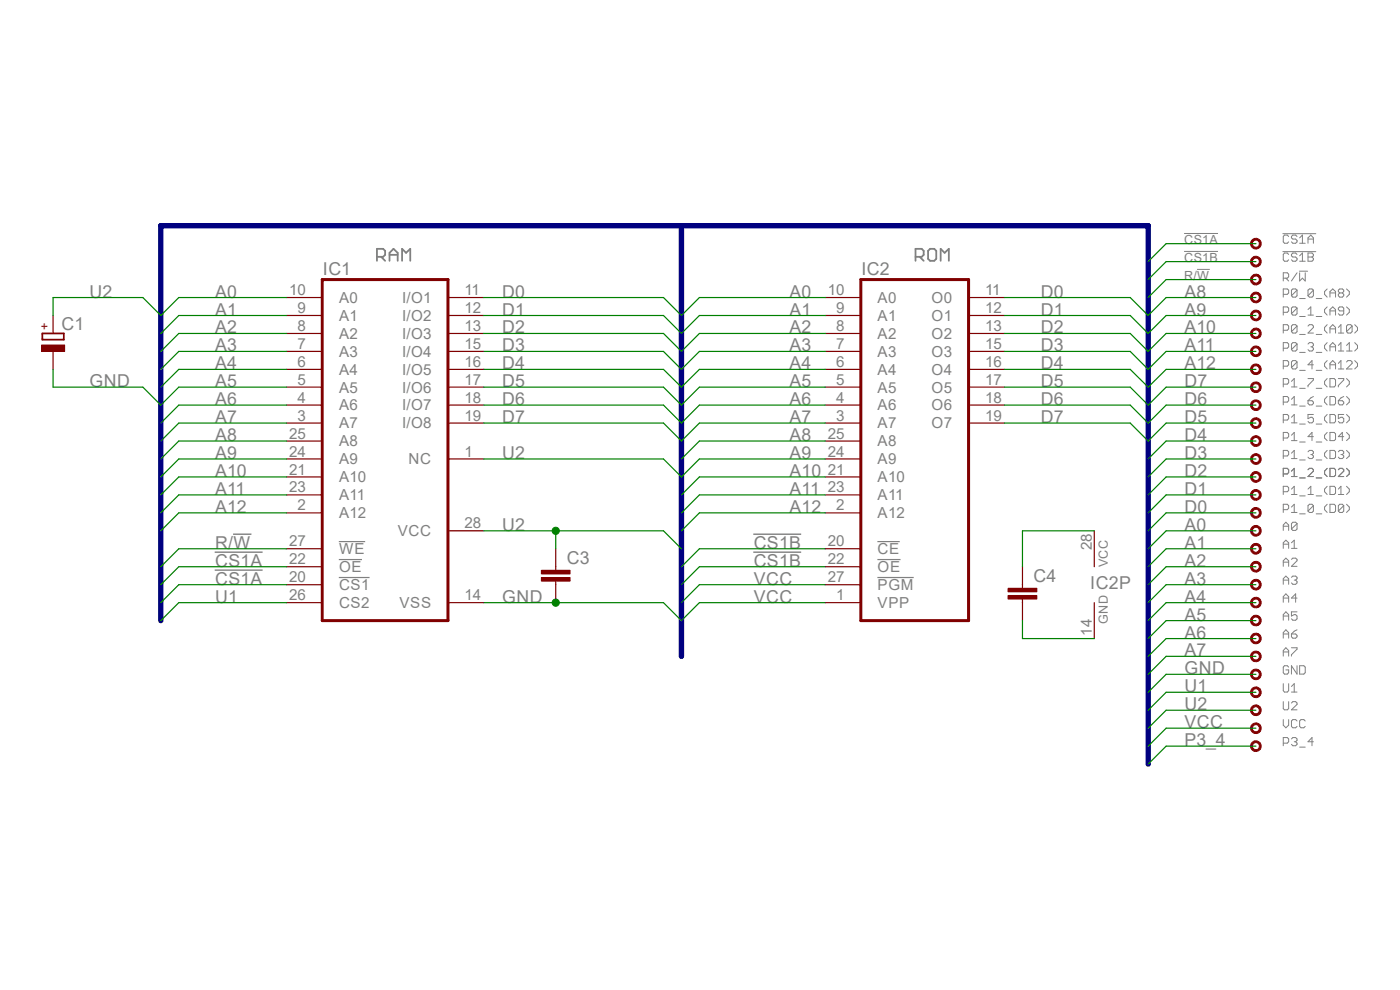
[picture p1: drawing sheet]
<svg xmlns="http://www.w3.org/2000/svg" width="297mm" height="210mm" viewBox="0 0 297 210" stroke-linecap="round" stroke-linejoin="round" font-family="sans-serif">
<g fill="none" stroke="#808080" stroke-width=".21">
<path d="M251.2 53.3h7.2M251.2 49.5h7.2M254 57.1h2.7M272.2 53.4h6.9M272.2 49.6h6.9M272.2 59h.9l.3-.3v-.5l-.3-.3h-.9v1.7M272.8 59l.6 .6M273.4 54l-.3-.3h-.6l-.3 .3v1.1l.3 .3h.6l.3-.3M273.4 50.2l-.3-.3h-.6l-.3 .3v1.1l.3 .3h.6l.3-.3M275.2 54l-.3-.3h-.6l-.3 .3v.3l.3 .2h.6l.3 .3v.3l-.3 .3h-.6l-.3-.3M275.2 50.2l-.3-.3h-.6l-.3 .3v.3l.3 .2h.6l.3 .3v.3l-.3 .3h-.6l-.3-.3M275.2 57.9l-1.2 1.7"/>
<path d="M275.7 57.5h1.7M275.7 55.4h1.2M275.7 54.3l.6-.6v1.7M275.7 50.5l.6-.6v1.7M275.7 51.6h1.2M275.7 57.9v1.7l.6-.6 .6 .6v-1.7M277.5 53.7h.8l.3 .3v.3l-.3 .2 .3 .3v.3l-.3 .3h-.8zM277.5 51.6v-1.1l.6-.6 .5 .6v1.1M277.5 54.5h.8M277.5 50.7h1.1M272.2 62.4h.9l.3-.3v-.5l-.3-.3h-.9v1.7M272.2 66.3h.9l.3-.3v-.6l-.3-.3h-.9v1.7"/>
<path d="M272.2 70.1h.9l.3-.3v-.6l-.3-.3h-.9v1.8M272.2 73.9h.9l.3-.3v-.6l-.3-.3h-.9v1.8M272.2 77.7h.9l.3-.3v-.6l-.3-.3h-.9v1.8M275.2 61.6l-.3-.3h-.6l-.3 .3v1.1M275.2 65.4l-.3-.3h-.6l-.3 .3v1.1M275.2 69.2l-.3-.3h-.6l-.3 .3v1.2M275.2 73l-.3-.3h-.6l-.3 .3v1.2M275.2 76.8l-.3-.3h-.6l-.3 .3v1.2M275.2 61.6v1.1l-.3 .3h-.6l-.3-.3M275.2 65.4v1.1l-.3 .3h-.6l-.3-.3M275.2 69.2v1.2l-.3 .3h-.6l-.3-.3M275.2 73v1.2l-.3 .3h-.6l-.3-.3"/>
<path d="M275.2 76.8v1.2l-.3 .3h-.6l-.3-.3M275.2 76.8l-1.2 1.2M275.2 73l-1.2 1.2M275.2 69.2l-1.2 1.2M275.2 65.4l-1.2 1.1M275.2 61.6l-1.2 1.1M275.7 78.6h1.2M275.7 74.8h1.2M275.7 71h1.2M275.7 67.1h1.2M275.7 63.3h1.2M277.5 69.2l.3-.3h.5l.3 .3v.3l-1.1 1.2h1.1"/>
<path d="M277.5 73l.3-.3h.5l.3 .3v.3l-.3 .3M277.5 65.7l.6-.6v1.7M277.5 66.8h1.1M278.1 73.6h.2M278.3 73.6l.3 .3v.3l-.3 .3h-.5l-.3-.3M278.6 61.6l-.3-.3h-.5l-.3 .3v1.1M278.6 61.6v1.1l-.3 .3h-.5l-.3-.3M278.6 77.4h-1.1l.8-.9v1.8M278.6 61.6l-1.1 1.1M279.2 78.6h1.2M279.2 74.8h1.2M279.2 71h1.2"/>
<path d="M279.2 67.1h1.2M279.2 63.3h1.2M281.6 61.3l-.6 .5v.6l.6 .6M281.6 65.1l-.6 .6v.6l.6 .5M281.6 68.9l-.6 .6v.6l.6 .6M281.6 72.7l-.6 .6v.6l.6 .6M281.6 76.5l-.6 .6v.6l.6 .6M282.2 63v-1.2l.5-.5 .6 .5v1.2M282.2 66.8v-1.1l.5-.6 .6 .6v1.1M282.2 70.7v-1.2l.5-.6 .6 .6v1.2M282.2 74.5v-1.2l.5-.6 .6 .6v1.2M282.2 78.3v-1.2l.5-.6 .6 .6v1.2"/>
<path d="M282.2 77.4h1.1M282.2 73.6h1.1M282.2 69.8h1.1M282.2 66h1.1M282.2 62.1h1.1M283.9 69.5l.6-.6v1.8M283.9 73.3l.6-.6v1.8M283.9 77.1l.6-.6v1.8M283.9 78.3h1.2M283.9 74.5h1.2M283.9 70.7h1.2M284.2 62.1l-.3-.3v-.2l.3-.3h.6l.3 .3v.2l-.3 .3"/>
<path d="M284.2 62.1l-.3 .3v.3l.3 .3h.6l.3-.3v-.3l-.3-.3M284.2 62.1h.6M285.1 66h-.9l-.3-.3v-.3l.3-.3h.6l.3 .3v1.1l-.3 .3h-.6l-.3-.3M285.7 61.3l.6 .5v.6l-.6 .6M285.7 65.1l.6 .6v.6l-.6 .5M285.7 73.3l.6-.6v1.8M285.7 76.8l.3-.3h.6l.3 .3v.3l-1.2 1.2h1.2M285.7 74.5h1.2M286.9 69.2v1.2l-.3 .3h-.6l-.3-.3M286.9 69.2l-.3-.3h-.6l-.3 .3v1.2M286.9 69.2l-1.2 1.2M287.4 76.5l.6 .6v.6l-.6 .6"/>
<path d="M287.4 68.9l.6 .6v.6l-.6 .6M287.4 72.7l.6 .6v.6l-.6 .6M272.2 81.5h.9l.3-.3v-.6l-.3-.3h-.9v1.8M272.2 85.3h.9l.3-.3v-.6l-.3-.3h-.9v1.8M272.2 89.1h.9l.3-.3v-.6l-.3-.3h-.9v1.8M272.2 92.9h.9l.3-.3v-.6l-.3-.3h-.9v1.8M272.2 96.7h.9l.3-.3v-.6l-.3-.3h-.9v1.8M274 80.9l.6-.6v1.8M274 84.7l.6-.6v1.8M274 88.5l.6-.6v1.8M274 92.3l.6-.6v1.8M274 96.1l.6-.6v1.8"/>
<path d="M274 99.9l.6-.5v1.7M274 82.1h1.2M274 85.9h1.2M274 89.7h1.2M274 93.5h1.2M274 97.3h1.2M275.7 82.4h1.2M275.7 86.1h1.2M275.7 90h1.2M275.7 93.8h1.2M275.7 97.6h1.2M277.5 80.3h1.1v.3l-1.1 1.2v.3"/>
<path d="M277.5 85h.8l.3 .3v.3l-.3 .3h-.5l-.3-.3zM277.5 95.8l.3-.3h.5l.3 .3v.3l-.3 .3M277.5 99.7l.3-.3h.5l.3 .3v.2l-1.1 1.2h1.1M278.1 96.4h.2M278.3 96.4l.3 .3v.3l-.3 .3h-.5l-.3-.3M278.6 87.9h-1.1v.9l.6-.3h.2l.3 .3v.6l-.3 .3h-.5l-.3-.3M278.6 92.6h-1.1l.8-.9v1.8M278.6 84.1l-1.1 .9M279.2 82.4h1.2M279.2 86.1h1.2M279.2 90h1.2M279.2 93.8h1.2"/>
<path d="M279.2 97.6h1.2M281.6 80.3l-.6 .6v.6l.6 .6M281.6 84.1l-.6 .6v.6l.6 .6M281.6 87.9l-.6 .6v.6l.6 .6M281.6 91.7l-.6 .6v.6l.6 .6M281.6 95.5l-.6 .6v.6l.6 .6M281.6 99.4l-.6 .5v.6l.6 .6M282.2 80.3h.8l.3 .3v1.2l-.3 .3h-.8zM282.2 84.1h.8l.3 .3v1.2l-.3 .3h-.8zM282.2 87.9h.8l.3 .3v1.2l-.3 .3h-.8zM282.2 91.7h.8l.3 .3v1.2l-.3 .3h-.8zM282.2 95.5h.8l.3 .3v1.2l-.3 .3h-.8z"/>
<path d="M282.2 99.4h.8l.3 .3v1.1l-.3 .3h-.8zM283.9 80.3h1.2v.3l-1.2 1.2v.3M283.9 85h.9l.3 .3v.3l-.3 .3h-.6l-.3-.3zM283.9 95.8l.3-.3h.6l.3 .3v.3l-.3 .3M283.9 99.7l.3-.3h.6l.3 .3v.2l-1.2 1.2h1.2M284.5 96.4h.3M284.8 96.4l.3 .3v.3l-.3 .3h-.6l-.3-.3M285.1 87.9h-1.2v.9l.6-.3h.3l.3 .3v.6l-.3 .3h-.6l-.3-.3M285.1 84.1l-.6 .3-.6 .6M285.1 92.6h-1.2l.9-.9v1.8M285.7 80.3l.6 .6v.6l-.6 .6M285.7 84.1l.6 .6v.6l-.6 .6"/>
<path d="M285.7 87.9l.6 .6v.6l-.6 .6M285.7 91.7l.6 .6v.6l-.6 .6M285.7 95.5l.6 .6v.6l-.6 .6M285.7 99.4l.6 .5v.6l-.6 .6M272.2 100.5h.9l.3-.3v-.5l-.3-.3h-.9v1.7M272.2 104.3h.9l.3-.2v-.6l-.3-.3h-.9v1.7M272.2 108.1h.9l.3-.3v-.5l-.3-.3h-.9v1.7M272.2 112.5v-1.1l.6-.6 .6 .6v1.1M272.2 116.3v-1.2l.6-.5 .6 .5v1.2M272.2 111.6h1.2M272.2 115.4h1.2M272.2 119.3h1.2"/>
<path d="M274 118.7l.3-.3h.6l.3 .3v.3l-1.2 1.1h1.2M274 103.8l.6-.6v1.7M274 107.6l.6-.6v1.7M274 115.1l.6-.5v1.7M274 101.1h1.2M274 104.9h1.2M274 108.7h1.2M274 116.3h1.2M275.2 111.1l-.3-.3h-.6l-.3 .3v1.1M275.2 111.1v1.1l-.3 .3h-.6l-.3-.3M275.2 111.1l-1.2 1.1M275.7 101.4h1.2"/>
<path d="M275.7 105.2h1.2M275.7 109h1.2M277.5 103.8l.6-.6v1.7M277.5 104.9h1.1M278.6 107.3l-.3-.3h-.5l-.3 .3v1.1M278.6 107.3v1.1l-.3 .3h-.5l-.3-.3M278.6 107.3l-1.1 1.1M279.2 101.4h1.2M279.2 105.2h1.2M279.2 109h1.2M281.6 103.2l-.6 .6v.5l.6 .6M281.6 107l-.6 .6v.5l.6 .6"/>
<path d="M282.2 103.2h.8l.3 .3v1.1l-.3 .3h-.8zM282.2 107h.8l.3 .3v1.1l-.3 .3h-.8zM283.9 104.9h1.2M283.9 103.8l.6-.6v1.7M285.1 107.3v1.1l-.3 .3h-.6l-.3-.3M285.1 107.3l-.3-.3h-.6l-.3 .3v1.1M285.1 107.3l-1.2 1.1M285.7 103.2l.6 .6v.5l-.6 .6M285.7 107l.6 .6v.5l-.6 .6M272.2 120.1v-1.1l.6-.6 .6 .6v1.1M272.2 124v-1.2l.6-.6 .6 .6v1.2M272.2 127.8v-1.2l.6-.6 .6 .6v1.2"/>
<path d="M272.2 131.6v-1.2l.6-.6 .6 .6v1.2M272.2 135.4v-1.2l.6-.6 .6 .6v1.2M272.2 139.2v-1.2l.6-.6 .6 .6v1.2M272.2 123.1h1.2M272.2 134.5h1.2M272.2 130.7h1.2M272.2 126.9h1.2M272.2 138.3h1.2M274 134.5h.9l.3 .3v.3l-.3 .3h-.6l-.3-.3zM274 137.4h1.2v.3l-1.2 1.2v.3M274 122.5l.3-.3h.6l.3 .3v.3l-.3 .3M274.6 123.1h.3"/>
<path d="M274.9 123.1l.3 .3v.3l-.3 .3h-.6l-.3-.3M275.2 129.8h-1.2v.9l.6-.3h.3l.3 .3v.6l-.3 .3h-.6l-.3-.3M275.2 133.6l-.6 .3-.6 .6M275.2 126.9h-1.2l.9-.9v1.8M272.2 145v1.5l.3 .3h.6l.3-.3v-1.5M272.2 148.8v1.5l.3 .3h.6l.3-.3v-1.5M272.2 152.7v1.1l.6 .6 .6-.6v-1.1M272.2 157.6h.9l.3-.2v-.6l-.3-.3h-.9v1.7M273.4 141.5l-.3-.3h-.6l-.3 .3v1.2l.3 .3h.6l.3-.3v-.6h-.6M274 149.1l.3-.3h.6l.3 .3v.3l-1.2 1.2h1.2M274 156.8l.3-.3h.6l.3 .3v.3l-.3 .3M274 145.6l.6-.6v1.8"/>
<path d="M274 146.8h1.2M274.6 157.4h.3M274.9 157.4l.3 .2v.3l-.3 .3h-.6l-.3-.3M275.2 141.2v1.8l-1.2-1.8v1.8M275.2 153l-.3-.3h-.6l-.3 .3v1.1l.3 .3h.6l.3-.3M275.7 141.2h.9l.3 .3v1.2l-.3 .3h-.9zM275.7 158.5h1.2M276.9 153l-.3-.3h-.6l-.3 .3v1.1l.3 .3h.6l.3-.3M278.6 157.4h-1.1l.8-.9v1.7"/>
</g>
<path d="M80 54.5h1.3l.4-.4v-.9l-.4-.4h-1.3v2.5M80.9 54.5l.8 .8M82.6 55.3v-1.7l.9-.8 .9 .8v1.7M82.6 54.1h1.8M85.3 55.3v-2.5l.8 .8 .9-.8v2.5M194.2 54.5h1.3l.5-.4v-.9l-.5-.4h-1.3v2.5M195.1 54.5l.9 .8M196.9 53.2l.4-.4h.9l.4 .4v1.7l-.4 .4h-.9l-.4-.4zM199.6 55.3v-2.5l.8 .8 .9-.8v2.5" fill="none" stroke="#808080" stroke-width=".38"/>
<path d="M71.9 114.9h5.6M71.9 118.7h4.9M186.1 114.9h4.8M186.1 118.7h5M71.9 122.5h6.5M186.1 122.5h7.7" fill="none" stroke="#808080" stroke-width=".25"/>
<path d="M45.6 117.1h10.1M49.4 113.3h3.9M159.8 113.3h10.2M159.8 117.1h10.2M45.6 120.9h10.1" fill="none" stroke="#808080" stroke-width=".3"/>
<path d="M68.4 59.3h26.6v72.4h-26.6zM182.6 59.3h22.9v72.4h-22.9z" fill="none" stroke="#800000" stroke-width=".64"/>
<g fill="none" stroke="#800000" stroke-width=".25">
<path d="M60.8 63.1h7.6M60.8 66.9h7.6M60.8 70.7h7.6M60.8 74.5h7.6M60.8 78.4h7.6M95 63.1h7.7M95 66.9h7.7M95 70.7h7.7M95 74.5h7.7M95 78.4h7.7M175 63.1h7.6M175 66.9h7.6"/>
<path d="M175 70.7h7.6M175 74.5h7.6M175 78.4h7.6M205.5 63.1h7.6M205.5 66.9h7.6M205.5 70.7h7.6M205.5 74.5h7.6M205.5 78.4h7.6M60.8 82.1h7.6M60.8 85.9h7.6M60.8 89.7h7.6M60.8 93.6h7.6"/>
<path d="M60.8 97.4h7.6M95 82.1h7.7M95 85.9h7.7M95 89.7h7.7M95 97.4h7.7M175 82.1h7.6M175 85.9h7.6M175 89.7h7.6M175 93.6h7.6M175 97.4h7.6M205.5 82.1h7.6M205.5 85.9h7.6"/>
<path d="M205.5 89.7h7.6M60.8 101.2h7.6M60.8 105h7.6M60.8 108.8h7.6M60.8 116.4h7.6M95 112.6h7.7M175 101.2h7.6M175 105h7.6M175 108.8h7.6M175 116.4h7.6M60.8 120.2h7.6M60.8 124h7.6"/>
<path d="M60.8 127.8h7.6M95 127.8h7.7M175 120.2h7.6M175 124h7.6M175 127.8h7.6"/>
</g>
<path d="M265.7 157.4a1.14 1.14 0 0 1 1.7 .4 1.14 1.14 0 0 1-.7 1.6 1.14 1.14 0 0 1-1.4-1.1h.4a.76 .76 0 0 1 1.1-.7 .76 .76 0 0 1 .1 1.3 .76 .76 0 0 1-1.2-.3v-.3h-.4l.1-.5z" fill-rule="evenodd" fill="#800000"/>
<path d="M265.7 157.4a1.14 1.14 0 0 1 1.7 .4 1.14 1.14 0 0 1-.7 1.6 1.14 1.14 0 0 1-1.4-1.1h.4a.76 .76 0 0 1 1.1-.7 .76 .76 0 0 1 .1 1.3 .76 .76 0 0 1-1.2-.3v-.3h-.4l.1-.5z" fill="none" stroke="#800000" stroke-width=".21"/>
<path d="M265.7 153.6a1.14 1.14 0 0 1 1.7 .3 1.14 1.14 0 0 1-.7 1.7 1.14 1.14 0 0 1-1.4-1.1h.4a.76 .76 0 0 1 1.1-.6 .76 .76 0 0 1 .1 1.2 .76 .76 0 0 1-1.2-.3v-.3h-.4l.1-.5z" fill-rule="evenodd" fill="#800000"/>
<path d="M265.7 153.6a1.14 1.14 0 0 1 1.7 .3 1.14 1.14 0 0 1-.7 1.7 1.14 1.14 0 0 1-1.4-1.1h.4a.76 .76 0 0 1 1.1-.6 .76 .76 0 0 1 .1 1.2 .76 .76 0 0 1-1.2-.3v-.3h-.4l.1-.5z" fill="none" stroke="#800000" stroke-width=".21"/>
<path d="M265.7 149.8a1.14 1.14 0 0 1 1.7 .3 1.14 1.14 0 0 1-.7 1.7 1.14 1.14 0 0 1-1.4-1.1h.4a.76 .76 0 0 1 1.1-.6 .76 .76 0 0 1 .1 1.2 .76 .76 0 0 1-1.2-.3v-.3h-.4l.1-.5z" fill-rule="evenodd" fill="#800000"/>
<path d="M265.7 149.8a1.14 1.14 0 0 1 1.7 .3 1.14 1.14 0 0 1-.7 1.7 1.14 1.14 0 0 1-1.4-1.1h.4a.76 .76 0 0 1 1.1-.6 .76 .76 0 0 1 .1 1.2 .76 .76 0 0 1-1.2-.3v-.3h-.4l.1-.5z" fill="none" stroke="#800000" stroke-width=".21"/>
<path d="M265.7 146a1.14 1.14 0 0 1 1.7 .3 1.14 1.14 0 0 1-.7 1.7 1.14 1.14 0 0 1-1.4-1.1h.4a.76 .76 0 0 1 1.1-.6 .76 .76 0 0 1 .1 1.2 .76 .76 0 0 1-1.2-.3v-.3h-.4l.1-.5z" fill-rule="evenodd" fill="#800000"/>
<path d="M265.7 146a1.14 1.14 0 0 1 1.7 .3 1.14 1.14 0 0 1-.7 1.7 1.14 1.14 0 0 1-1.4-1.1h.4a.76 .76 0 0 1 1.1-.6 .76 .76 0 0 1 .1 1.2 .76 .76 0 0 1-1.2-.3v-.3h-.4l.1-.5z" fill="none" stroke="#800000" stroke-width=".21"/>
<path d="M265.7 142.2a1.14 1.14 0 0 1 1.7 .3 1.14 1.14 0 0 1-.7 1.6 1.14 1.14 0 0 1-1.4-1.1h.4a.76 .76 0 0 1 1.1-.6 .76 .76 0 0 1 .1 1.3 .76 .76 0 0 1-1.2-.3v-.4h-.4l.1-.4z" fill-rule="evenodd" fill="#800000"/>
<path d="M265.7 142.2a1.14 1.14 0 0 1 1.7 .3 1.14 1.14 0 0 1-.7 1.6 1.14 1.14 0 0 1-1.4-1.1h.4a.76 .76 0 0 1 1.1-.6 .76 .76 0 0 1 .1 1.3 .76 .76 0 0 1-1.2-.3v-.4h-.4l.1-.4z" fill="none" stroke="#800000" stroke-width=".21"/>
<path d="M265.7 138.4a1.14 1.14 0 0 1 1.7 .3 1.14 1.14 0 0 1-.7 1.6 1.14 1.14 0 0 1-1.4-1.1h.4a.76 .76 0 0 1 1.1-.6 .76 .76 0 0 1 .1 1.3 .76 .76 0 0 1-1.2-.3v-.4h-.4l.1-.4z" fill-rule="evenodd" fill="#800000"/>
<path d="M265.7 138.4a1.14 1.14 0 0 1 1.7 .3 1.14 1.14 0 0 1-.7 1.6 1.14 1.14 0 0 1-1.4-1.1h.4a.76 .76 0 0 1 1.1-.6 .76 .76 0 0 1 .1 1.3 .76 .76 0 0 1-1.2-.3v-.4h-.4l.1-.4z" fill="none" stroke="#800000" stroke-width=".21"/>
<path d="M265.7 134.6a1.14 1.14 0 0 1 1.7 .3 1.14 1.14 0 0 1-.7 1.6 1.14 1.14 0 0 1-1.4-1h.4a.76 .76 0 0 1 1.1-.7 .76 .76 0 0 1 .1 1.3 .76 .76 0 0 1-1.2-.3v-.3h-.4z" fill-rule="evenodd" fill="#800000"/>
<path d="M265.7 134.6a1.14 1.14 0 0 1 1.7 .3 1.14 1.14 0 0 1-.7 1.6 1.14 1.14 0 0 1-1.4-1h.4a.76 .76 0 0 1 1.1-.7 .76 .76 0 0 1 .1 1.3 .76 .76 0 0 1-1.2-.3v-.3h-.4z" fill="none" stroke="#800000" stroke-width=".21"/>
<path d="M265.7 130.8a1.13 1.13 0 0 1 1.7 .3 1.13 1.13 0 0 1-.7 1.7 1.13 1.13 0 0 1-1.4-1.1h.4a.76 .76 0 0 1 1.1-.7 .76 .76 0 0 1 .1 1.3 .76 .76 0 0 1-1.2-.3v-.3h-.4l.1-.5z" fill-rule="evenodd" fill="#800000"/>
<path d="M265.7 130.8a1.13 1.13 0 0 1 1.7 .3 1.13 1.13 0 0 1-.7 1.7 1.13 1.13 0 0 1-1.4-1.1h.4a.76 .76 0 0 1 1.1-.7 .76 .76 0 0 1 .1 1.3 .76 .76 0 0 1-1.2-.3v-.3h-.4l.1-.5z" fill="none" stroke="#800000" stroke-width=".21"/>
<path d="M265.7 127a1.13 1.13 0 0 1 1.7 .3 1.13 1.13 0 0 1-.7 1.6 1.13 1.13 0 0 1-1.4-1.1h.4a.76 .76 0 0 1 1.1-.6 .76 .76 0 0 1 .1 1.3 .76 .76 0 0 1-1.2-.4v-.3h-.4l.1-.4z" fill-rule="evenodd" fill="#800000"/>
<path d="M265.7 127a1.13 1.13 0 0 1 1.7 .3 1.13 1.13 0 0 1-.7 1.6 1.13 1.13 0 0 1-1.4-1.1h.4a.76 .76 0 0 1 1.1-.6 .76 .76 0 0 1 .1 1.3 .76 .76 0 0 1-1.2-.4v-.3h-.4l.1-.4z" fill="none" stroke="#800000" stroke-width=".21"/>
<path d="M265.7 123.2a1.13 1.13 0 0 1 1.7 .3 1.13 1.13 0 0 1-.7 1.6 1.13 1.13 0 0 1-1.4-1.1h.4a.76 .76 0 0 1 1.1-.6 .76 .76 0 0 1 .1 1.2 .76 .76 0 0 1-1.2-.3v-.3h-.4l.1-.4z" fill-rule="evenodd" fill="#800000"/>
<path d="M265.7 123.2a1.13 1.13 0 0 1 1.7 .3 1.13 1.13 0 0 1-.7 1.6 1.13 1.13 0 0 1-1.4-1.1h.4a.76 .76 0 0 1 1.1-.6 .76 .76 0 0 1 .1 1.2 .76 .76 0 0 1-1.2-.3v-.3h-.4l.1-.4z" fill="none" stroke="#800000" stroke-width=".21"/>
<path d="M265.7 119.4a1.13 1.13 0 0 1 1.7 .3 1.13 1.13 0 0 1-.7 1.6 1.13 1.13 0 0 1-1.4-1.1h.4a.76 .76 0 0 1 1.1-.6 .76 .76 0 0 1 .1 1.2 .76 .76 0 0 1-1.2-.3v-.3h-.4l.1-.4z" fill-rule="evenodd" fill="#800000"/>
<path d="M265.7 119.4a1.13 1.13 0 0 1 1.7 .3 1.13 1.13 0 0 1-.7 1.6 1.13 1.13 0 0 1-1.4-1.1h.4a.76 .76 0 0 1 1.1-.6 .76 .76 0 0 1 .1 1.2 .76 .76 0 0 1-1.2-.3v-.3h-.4l.1-.4z" fill="none" stroke="#800000" stroke-width=".21"/>
<path d="M265.7 115.6a1.13 1.13 0 0 1 1.7 .3 1.13 1.13 0 0 1-.7 1.6 1.13 1.13 0 0 1-1.4-1.1h.4a.76 .76 0 0 1 1.1-.6 .76 .76 0 0 1 .1 1.2 .76 .76 0 0 1-1.2-.3v-.3h-.4l.1-.4z" fill-rule="evenodd" fill="#800000"/>
<path d="M265.7 115.6a1.13 1.13 0 0 1 1.7 .3 1.13 1.13 0 0 1-.7 1.6 1.13 1.13 0 0 1-1.4-1.1h.4a.76 .76 0 0 1 1.1-.6 .76 .76 0 0 1 .1 1.2 .76 .76 0 0 1-1.2-.3v-.3h-.4l.1-.4z" fill="none" stroke="#800000" stroke-width=".21"/>
<path d="M265.7 111.8a1.14 1.14 0 0 1 1.7 .3 1.14 1.14 0 0 1-.7 1.6 1.14 1.14 0 0 1-1.4-1.1h.4a.76 .76 0 0 1 1.1-.6 .76 .76 0 0 1 .1 1.2 .76 .76 0 0 1-1.2-.3v-.3h-.4l.1-.5z" fill-rule="evenodd" fill="#800000"/>
<path d="M265.7 111.8a1.14 1.14 0 0 1 1.7 .3 1.14 1.14 0 0 1-.7 1.6 1.14 1.14 0 0 1-1.4-1.1h.4a.76 .76 0 0 1 1.1-.6 .76 .76 0 0 1 .1 1.2 .76 .76 0 0 1-1.2-.3v-.3h-.4l.1-.5z" fill="none" stroke="#800000" stroke-width=".21"/>
<path d="M265.7 108a1.14 1.14 0 0 1 1.7 .3 1.14 1.14 0 0 1-.7 1.6 1.14 1.14 0 0 1-1.4-1.1h.4a.76 .76 0 0 1 1.1-.6 .76 .76 0 0 1 .1 1.2 .76 .76 0 0 1-1.2-.3v-.3h-.4l.1-.5z" fill-rule="evenodd" fill="#800000"/>
<path d="M265.7 108a1.14 1.14 0 0 1 1.7 .3 1.14 1.14 0 0 1-.7 1.6 1.14 1.14 0 0 1-1.4-1.1h.4a.76 .76 0 0 1 1.1-.6 .76 .76 0 0 1 .1 1.2 .76 .76 0 0 1-1.2-.3v-.3h-.4l.1-.5z" fill="none" stroke="#800000" stroke-width=".21"/>
<path d="M265.7 104.1a1.14 1.14 0 0 1 1.7 .4 1.14 1.14 0 0 1-.7 1.6 1.14 1.14 0 0 1-1.4-1.1h.4a.76 .76 0 0 1 1.1-.7 .76 .76 0 0 1 .1 1.3 .76 .76 0 0 1-1.2-.3v-.3h-.4l.1-.5z" fill-rule="evenodd" fill="#800000"/>
<path d="M265.7 104.1a1.14 1.14 0 0 1 1.7 .4 1.14 1.14 0 0 1-.7 1.6 1.14 1.14 0 0 1-1.4-1.1h.4a.76 .76 0 0 1 1.1-.7 .76 .76 0 0 1 .1 1.3 .76 .76 0 0 1-1.2-.3v-.3h-.4l.1-.5z" fill="none" stroke="#800000" stroke-width=".21"/>
<path d="M265.7 100.3a1.14 1.14 0 0 1 1.7 .4 1.14 1.14 0 0 1-.7 1.6 1.14 1.14 0 0 1-1.4-1.1h.4a.76 .76 0 0 1 1.1-.7 .76 .76 0 0 1 .1 1.3 .76 .76 0 0 1-1.2-.3v-.3h-.4l.1-.5z" fill-rule="evenodd" fill="#800000"/>
<path d="M265.7 100.3a1.14 1.14 0 0 1 1.7 .4 1.14 1.14 0 0 1-.7 1.6 1.14 1.14 0 0 1-1.4-1.1h.4a.76 .76 0 0 1 1.1-.7 .76 .76 0 0 1 .1 1.3 .76 .76 0 0 1-1.2-.3v-.3h-.4l.1-.5z" fill="none" stroke="#800000" stroke-width=".21"/>
<path d="M265.7 96.5a1.14 1.14 0 0 1 1.7 .3 1.14 1.14 0 0 1-.7 1.7 1.14 1.14 0 0 1-1.4-1.1h.4a.76 .76 0 0 1 1.1-.6 .76 .76 0 0 1 .1 1.2 .76 .76 0 0 1-1.2-.3v-.3h-.4l.1-.5z" fill-rule="evenodd" fill="#800000"/>
<path d="M265.7 96.5a1.14 1.14 0 0 1 1.7 .3 1.14 1.14 0 0 1-.7 1.7 1.14 1.14 0 0 1-1.4-1.1h.4a.76 .76 0 0 1 1.1-.6 .76 .76 0 0 1 .1 1.2 .76 .76 0 0 1-1.2-.3v-.3h-.4l.1-.5z" fill="none" stroke="#800000" stroke-width=".21"/>
<path d="M265.7 92.7a1.14 1.14 0 0 1 1.7 .3 1.14 1.14 0 0 1-.7 1.7 1.14 1.14 0 0 1-1.4-1.1h.4a.76 .76 0 0 1 1.1-.6 .76 .76 0 0 1 .1 1.2 .76 .76 0 0 1-1.2-.3v-.3h-.4l.1-.5z" fill-rule="evenodd" fill="#800000"/>
<path d="M265.7 92.7a1.14 1.14 0 0 1 1.7 .3 1.14 1.14 0 0 1-.7 1.7 1.14 1.14 0 0 1-1.4-1.1h.4a.76 .76 0 0 1 1.1-.6 .76 .76 0 0 1 .1 1.2 .76 .76 0 0 1-1.2-.3v-.3h-.4l.1-.5z" fill="none" stroke="#800000" stroke-width=".21"/>
<path d="M265.7 88.9a1.14 1.14 0 0 1 1.7 .3 1.14 1.14 0 0 1-.7 1.7 1.14 1.14 0 0 1-1.4-1.2h.4a.76 .76 0 0 1 1.1-.5 .76 .76 0 0 1 .1 1.2 .76 .76 0 0 1-1.2-.3v-.4h-.4l.1-.4z" fill-rule="evenodd" fill="#800000"/>
<path d="M265.7 88.9a1.14 1.14 0 0 1 1.7 .3 1.14 1.14 0 0 1-.7 1.7 1.14 1.14 0 0 1-1.4-1.2h.4a.76 .76 0 0 1 1.1-.5 .76 .76 0 0 1 .1 1.2 .76 .76 0 0 1-1.2-.3v-.4h-.4l.1-.4z" fill="none" stroke="#800000" stroke-width=".21"/>
<path d="M265.7 85.1a1.14 1.14 0 0 1 1.7 .3 1.14 1.14 0 0 1-.7 1.6 1.14 1.14 0 0 1-1.4-1.1h.4a.76 .76 0 0 1 1.1-.6 .76 .76 0 0 1 .1 1.3 .76 .76 0 0 1-1.2-.3v-.4h-.4l.1-.4z" fill-rule="evenodd" fill="#800000"/>
<path d="M265.7 85.1a1.14 1.14 0 0 1 1.7 .3 1.14 1.14 0 0 1-.7 1.6 1.14 1.14 0 0 1-1.4-1.1h.4a.76 .76 0 0 1 1.1-.6 .76 .76 0 0 1 .1 1.3 .76 .76 0 0 1-1.2-.3v-.4h-.4l.1-.4z" fill="none" stroke="#800000" stroke-width=".21"/>
<path d="M265.7 81.3a1.14 1.14 0 0 1 1.7 .3 1.14 1.14 0 0 1-.7 1.6 1.14 1.14 0 0 1-1.4-1.1h.4a.76 .76 0 0 1 1.1-.6 .76 .76 0 0 1 .1 1.3 .76 .76 0 0 1-1.2-.3v-.4h-.4l.1-.4z" fill-rule="evenodd" fill="#800000"/>
<path d="M265.7 81.3a1.14 1.14 0 0 1 1.7 .3 1.14 1.14 0 0 1-.7 1.6 1.14 1.14 0 0 1-1.4-1.1h.4a.76 .76 0 0 1 1.1-.6 .76 .76 0 0 1 .1 1.3 .76 .76 0 0 1-1.2-.3v-.4h-.4l.1-.4z" fill="none" stroke="#800000" stroke-width=".21"/>
<path d="M265.7 77.5a1.14 1.14 0 0 1 1.7 .3 1.14 1.14 0 0 1-.7 1.6 1.14 1.14 0 0 1-1.4-1h.4a.76 .76 0 0 1 1.1-.7 .76 .76 0 0 1 .1 1.3 .76 .76 0 0 1-1.2-.3v-.3h-.4z" fill-rule="evenodd" fill="#800000"/>
<path d="M265.7 77.5a1.14 1.14 0 0 1 1.7 .3 1.14 1.14 0 0 1-.7 1.6 1.14 1.14 0 0 1-1.4-1h.4a.76 .76 0 0 1 1.1-.7 .76 .76 0 0 1 .1 1.3 .76 .76 0 0 1-1.2-.3v-.3h-.4z" fill="none" stroke="#800000" stroke-width=".21"/>
<path d="M265.7 73.7a1.13 1.13 0 0 1 1.7 .3 1.13 1.13 0 0 1-.7 1.6 1.13 1.13 0 0 1-1.4-1.1h.4a.76 .76 0 0 1 1.1-.6 .76 .76 0 0 1 .1 1.3 .76 .76 0 0 1-1.2-.4v-.3h-.4l.1-.4z" fill-rule="evenodd" fill="#800000"/>
<path d="M265.7 73.7a1.13 1.13 0 0 1 1.7 .3 1.13 1.13 0 0 1-.7 1.6 1.13 1.13 0 0 1-1.4-1.1h.4a.76 .76 0 0 1 1.1-.6 .76 .76 0 0 1 .1 1.3 .76 .76 0 0 1-1.2-.4v-.3h-.4l.1-.4z" fill="none" stroke="#800000" stroke-width=".21"/>
<path d="M265.7 69.9a1.13 1.13 0 0 1 1.7 .3 1.13 1.13 0 0 1-.7 1.6 1.13 1.13 0 0 1-1.4-1.1h.4a.76 .76 0 0 1 1.1-.6 .76 .76 0 0 1 .1 1.2 .76 .76 0 0 1-1.2-.3v-.3h-.4l.1-.4z" fill-rule="evenodd" fill="#800000"/>
<path d="M265.7 69.9a1.13 1.13 0 0 1 1.7 .3 1.13 1.13 0 0 1-.7 1.6 1.13 1.13 0 0 1-1.4-1.1h.4a.76 .76 0 0 1 1.1-.6 .76 .76 0 0 1 .1 1.2 .76 .76 0 0 1-1.2-.3v-.3h-.4l.1-.4z" fill="none" stroke="#800000" stroke-width=".21"/>
<path d="M265.7 66.1a1.13 1.13 0 0 1 1.7 .3 1.13 1.13 0 0 1-.7 1.6 1.13 1.13 0 0 1-1.4-1.1h.4a.76 .76 0 0 1 1.1-.6 .76 .76 0 0 1 .1 1.2 .76 .76 0 0 1-1.2-.3v-.3h-.4l.1-.4z" fill-rule="evenodd" fill="#800000"/>
<path d="M265.7 66.1a1.13 1.13 0 0 1 1.7 .3 1.13 1.13 0 0 1-.7 1.6 1.13 1.13 0 0 1-1.4-1.1h.4a.76 .76 0 0 1 1.1-.6 .76 .76 0 0 1 .1 1.2 .76 .76 0 0 1-1.2-.3v-.3h-.4l.1-.4z" fill="none" stroke="#800000" stroke-width=".21"/>
<path d="M265.7 62.3a1.13 1.13 0 0 1 1.7 .3 1.13 1.13 0 0 1-.7 1.6 1.13 1.13 0 0 1-1.4-1.1h.4a.76 .76 0 0 1 1.1-.6 .76 .76 0 0 1 .1 1.2 .76 .76 0 0 1-1.2-.3v-.3h-.4l.1-.4z" fill-rule="evenodd" fill="#800000"/>
<path d="M265.7 62.3a1.13 1.13 0 0 1 1.7 .3 1.13 1.13 0 0 1-.7 1.6 1.13 1.13 0 0 1-1.4-1.1h.4a.76 .76 0 0 1 1.1-.6 .76 .76 0 0 1 .1 1.2 .76 .76 0 0 1-1.2-.3v-.3h-.4l.1-.4z" fill="none" stroke="#800000" stroke-width=".21"/>
<path d="M265.7 58.5a1.13 1.13 0 0 1 1.7 .3 1.13 1.13 0 0 1-.7 1.6 1.13 1.13 0 0 1-1.4-1.1h.4a.76 .76 0 0 1 1.1-.6 .76 .76 0 0 1 .1 1.2 .76 .76 0 0 1-1.2-.3v-.3h-.4l.1-.5z" fill-rule="evenodd" fill="#800000"/>
<path d="M265.7 58.5a1.13 1.13 0 0 1 1.7 .3 1.13 1.13 0 0 1-.7 1.6 1.13 1.13 0 0 1-1.4-1.1h.4a.76 .76 0 0 1 1.1-.6 .76 .76 0 0 1 .1 1.2 .76 .76 0 0 1-1.2-.3v-.3h-.4l.1-.5z" fill="none" stroke="#800000" stroke-width=".21"/>
<path d="M265.7 54.7a1.14 1.14 0 0 1 1.7 .3 1.14 1.14 0 0 1-.7 1.6 1.14 1.14 0 0 1-1.4-1.1h.4a.76 .76 0 0 1 1.1-.6 .76 .76 0 0 1 .1 1.2 .76 .76 0 0 1-1.2-.3v-.3h-.4l.1-.5z" fill-rule="evenodd" fill="#800000"/>
<path d="M265.7 54.7a1.14 1.14 0 0 1 1.7 .3 1.14 1.14 0 0 1-.7 1.6 1.14 1.14 0 0 1-1.4-1.1h.4a.76 .76 0 0 1 1.1-.6 .76 .76 0 0 1 .1 1.2 .76 .76 0 0 1-1.2-.3v-.3h-.4l.1-.5z" fill="none" stroke="#800000" stroke-width=".21"/>
<path d="M265.7 50.8a1.14 1.14 0 0 1 1.7 .4 1.14 1.14 0 0 1-.7 1.6 1.14 1.14 0 0 1-1.4-1.1h.4a.76 .76 0 0 1 1.1-.6 .76 .76 0 0 1 .1 1.2 .76 .76 0 0 1-1.2-.3v-.3h-.4l.1-.5z" fill-rule="evenodd" fill="#800000"/>
<path d="M265.7 50.8a1.14 1.14 0 0 1 1.7 .4 1.14 1.14 0 0 1-.7 1.6 1.14 1.14 0 0 1-1.4-1.1h.4a.76 .76 0 0 1 1.1-.6 .76 .76 0 0 1 .1 1.2 .76 .76 0 0 1-1.2-.3v-.3h-.4l.1-.5z" fill="none" stroke="#800000" stroke-width=".21"/>
<path d="M232.2 112.6v7.6M232.2 127.8v7.7" fill="none" stroke="#800000" stroke-width=".25"/>
<path d="M9 70.7h4.5v1.4h-4.5z" fill="none" stroke="#800000" stroke-width=".38"/>
<path d="M8.8 73.2h4.9v1.3h-4.9z" fill-rule="evenodd" fill="#800000"/>
<path d="M8.8 73.2h4.9v1.3h-4.9z" fill="none" stroke="#800000" stroke-width=".21"/>
<path d="M11.3 66.9v3.8M11.3 74.5v3.9M117.9 120.2v.8M117.9 123.3v.7" fill="none" stroke="#800000" stroke-width=".25"/>
<path d="M114.9 122.5h6v.8h-6z" fill-rule="evenodd" fill="#800000"/>
<path d="M114.9 122.5h6v.8h-6z" fill="none" stroke="#800000" stroke-width=".21"/>
<path d="M114.9 121h6v.8h-6z" fill-rule="evenodd" fill="#800000"/>
<path d="M114.9 121h6v.8h-6z" fill="none" stroke="#800000" stroke-width=".21"/>
<path d="M117.9 116.4v3.8M117.9 124v3.8M216.9 124v.8M216.9 127.1v.7" fill="none" stroke="#800000" stroke-width=".25"/>
<path d="M213.9 126.3h6.1v.8h-6.1z" fill-rule="evenodd" fill="#800000"/>
<path d="M213.9 126.3h6.1v.8h-6.1z" fill="none" stroke="#800000" stroke-width=".21"/>
<path d="M213.9 124.8h6.1v.8h-6.1z" fill-rule="evenodd" fill="#800000"/>
<path d="M213.9 124.8h6.1v.8h-6.1z" fill="none" stroke="#800000" stroke-width=".21"/>
<path d="M216.9 120.2v3.8M216.9 127.8v3.9" fill="none" stroke="#800000" stroke-width=".25"/>
<path d="M144.6 47.9v91.3M34.1 131.7v-83.8h209.5v114.2" fill="none" stroke="#000080" stroke-width="1.1"/>
<g fill="none" stroke="#008000" stroke-width=".25">
<path d="M266.4 59.3h-19l-3.8 3.8M60.8 63.1h-22.9l-3.8 3.8M60.8 66.9h-22.9l-3.8 3.8M60.8 70.7h-22.9l-3.8 3.8M60.8 74.5h-22.9l-3.8 3.9M175 63.1h-26.6l-3.8 3.8M175 66.9h-26.6l-3.8 3.8M175 70.7h-26.6l-3.8 3.8M175 74.5h-26.6l-3.8 3.9M102.7 97.4h38.1l3.8 3.8M60.8 116.4h-22.9l-3.8 3.8M102.7 112.6h38.1l3.8 3.8"/>
<path d="M117.9 112.6v3.8M266.4 116.4h-19l-3.8 3.8M266.4 112.6h-19l-3.8 3.8M266.4 120.2h-19l-3.8 3.8M266.4 124h-19l-3.8 3.8M266.4 158.3h-19l-3.8 3.8M266.4 150.7h-19l-3.8 3.8"/>
</g>
<circle cx="117.9" cy="112.6" r=".76" fill="#008000"/>
<circle cx="117.9" cy="112.6" r=".76" fill="none" stroke="#008000" stroke-width=".21"/>
<g fill="none" stroke="#008000" stroke-width=".25">
<path d="M11.3 66.9v-3.8h19l3.8 3.8M60.8 78.4h-22.9l-3.8 3.7M175 78.4h-26.6l-3.8 3.7M60.8 85.9h-22.9l-3.8 3.8M60.8 82.1h-22.9l-3.8 3.8M60.8 89.7h-22.9l-3.8 3.9M175 85.9h-26.6l-3.8 3.8M175 82.1h-26.6l-3.8 3.8M175 89.7h-26.6l-3.8 3.9M60.8 127.8h-22.9l-3.8 3.9M102.7 127.8h38.1l3.8 3.9M266.4 127.8h-19l-3.8 3.9"/>
<path d="M266.4 135.5h-19l-3.8 3.7M266.4 131.7h-19l-3.8 3.8M266.4 139.2h-19l-3.8 3.8M266.4 146.9h-19l-3.8 3.8"/>
</g>
<circle cx="117.9" cy="127.8" r=".76" fill="#008000"/>
<circle cx="117.9" cy="127.8" r=".76" fill="none" stroke="#008000" stroke-width=".21"/>
<g fill="none" stroke="#008000" stroke-width=".25">
<path d="M266.4 55.5h-19l-3.8 3.8M266.4 51.7h-19l-3.8 3.8M11.3 78.4v3.7h19l3.8 3.8M102.7 63.1h38.1l3.8 3.8M102.7 66.9h38.1l3.8 3.8M102.7 70.7h38.1l3.8 3.8M102.7 74.5h38.1l3.8 3.9M102.7 78.4h38.1l3.8 3.7M213.1 63.1h26.7l3.8 3.8 3.8-3.8h19M213.1 66.9h26.7l3.8 3.8 3.8-3.8h19M213.1 70.7h26.7l3.8 3.8 3.8-3.8h19M213.1 74.5h26.7l3.8 3.9 3.8-3.9h19"/>
<path d="M213.1 78.4h26.7l3.8 3.7 3.8-3.7h19M60.8 97.4h-22.9l-3.8 3.8M60.8 93.6h-22.9l-3.8 3.8M102.7 82.1h38.1l3.8 3.8M102.7 89.7h38.1l3.8 3.9M102.7 85.9h38.1l3.8 3.8M175 97.4h-26.6l-3.8 3.8M175 93.6h-26.6l-3.8 3.8M213.1 82.1h26.7l3.8 3.8 3.8-3.8h19M213.1 89.7h26.7l3.8 3.9 3.8-3.9h19M213.1 85.9h26.7l3.8 3.8 3.8-3.8h19M266.4 97.4h-19l-3.8 3.8"/>
<path d="M266.4 93.6h-19l-3.8 3.8M60.8 108.8h-22.9l-3.8 3.8M60.8 105h-22.9l-3.8 3.8M60.8 101.2h-22.9l-3.8 3.8M175 108.8h-26.6l-3.8 3.8M175 105h-26.6l-3.8 3.8M175 101.2h-26.6l-3.8 3.8M175 116.4h-26.6l-3.8 3.8M232.2 112.6h-15.3v7.6M266.4 108.8h-19l-3.8 3.8M266.4 105h-19l-3.8 3.8M266.4 101.2h-19l-3.8 3.8"/>
<path d="M60.8 124h-22.9l-3.8 3.8M60.8 120.2h-22.9l-3.8 3.8M175 124h-26.6l-3.8 3.8M175 127.8h-26.6l-3.8 3.9M175 120.2h-26.6l-3.8 3.8M216.9 131.7v3.8h15.3M266.4 143h-19l-3.8 3.9M266.4 154.5h-19l-3.8 3.8"/>
</g>
<g font-size="3.8" fill="#808080">
<text x="68.5" y="58.3">IC1</text>
<text x="182.8" y="58.3">IC2</text>
<text x="19" y="63.1">U2</text>
<text x="45.6" y="63.1">A0</text>
<text x="106.6" y="63.1">D0</text>
<text x="167.5" y="63.1">A0</text>
<text x="220.8" y="63.1">D0</text>
<text x="251.3" y="63.1">A8</text>
<text x="13" y="70">C1</text>
<text x="45.6" y="66.9">A1</text>
<text x="45.6" y="70.7">A2</text>
<text x="106.6" y="66.9">D1</text>
<text x="106.6" y="70.7">D2</text>
<text x="167.5" y="66.9">A1</text>
<text x="167.5" y="70.7">A2</text>
<text x="220.8" y="66.9">D1</text>
<text x="220.8" y="70.7">D2</text>
<text x="251.3" y="70.7">A10</text>
<text x="251.3" y="66.9">A9</text>
<text x="45.6" y="74.5">A3</text>
<text x="106.6" y="74.5">D3</text>
<text x="167.5" y="74.5">A3</text>
<text x="220.8" y="74.5">D3</text>
<text x="251.3" y="74.5">A11</text>
<text x="19" y="82.1">GND</text>
<text x="45.6" y="82.1">A5</text>
<text x="45.6" y="78.4">A4</text>
<text x="106.6" y="78.4">D4</text>
<text x="106.6" y="82.1">D5</text>
<text x="167.5" y="82.1">A5</text>
<text x="167.5" y="78.4">A4</text>
<text x="220.8" y="78.4">D4</text>
<text x="220.8" y="82.1">D5</text>
<text x="251.3" y="82.1">D7</text>
<text x="251.3" y="78.4">A12</text>
<text x="45.6" y="85.9">A6</text>
<text x="45.6" y="89.7">A7</text>
<text x="106.6" y="85.9">D6</text>
<text x="106.6" y="89.7">D7</text>
<text x="167.5" y="85.9">A6</text>
<text x="167.5" y="89.7">A7</text>
<text x="220.8" y="85.9">D6</text>
<text x="220.8" y="89.7">D7</text>
<text x="251.3" y="89.7">D5</text>
<text x="251.3" y="85.9">D6</text>
<text x="45.6" y="93.6">A8</text>
<text x="167.5" y="93.6">A8</text>
<text x="251.3" y="93.6">D4</text>
<text x="45.6" y="101.2">A10</text>
<text x="45.6" y="97.4">A9</text>
<text x="106.6" y="97.4">U2</text>
<text x="167.5" y="101.2">A10</text>
<text x="167.5" y="97.4">A9</text>
<text x="251.3" y="101.2">D2</text>
<text x="251.3" y="97.4">D3</text>
<text x="45.6" y="105">A11</text>
<text x="167.5" y="105">A11</text>
<text x="251.3" y="105">D1</text>
<text x="45.6" y="108.8">A12</text>
<text x="106.6" y="112.6">U2</text>
<text x="167.5" y="108.8">A12</text>
<text x="251.3" y="112.6">A0</text>
<text x="251.3" y="108.8">D0</text>
<text x="45.6" y="116.4">R/W</text>
<text x="120.3" y="119.6">C3</text>
<text x="159.9" y="116.4">CS1B</text>
<text x="251.3" y="116.4">A1</text>
<text x="45.6" y="120.2">CS1A</text>
<text x="45.6" y="124">CS1A</text>
<text x="159.9" y="124">VCC</text>
<text x="159.9" y="120.2">CS1B</text>
<text x="219.3" y="123.4">C4</text>
<text x="231.3" y="125">IC2P</text>
<text x="251.3" y="120.2">A2</text>
<text x="251.3" y="124">A3</text>
<text x="45.6" y="127.8">U1</text>
<text x="106.6" y="127.8">GND</text>
<text x="159.9" y="127.8">VCC</text>
<text x="251.3" y="131.7">A5</text>
<text x="251.3" y="127.8">A4</text>
<text x="251.3" y="135.5">A6</text>
<text x="251.3" y="139.2">A7</text>
<text x="251.3" y="143">GND</text>
<text x="251.3" y="146.9">U1</text>
<text x="251.3" y="150.7">U2</text>
<text x="251.3" y="154.5">VCC</text>
<text x="251.3" y="158.3">P3_4</text>
</g>
<g font-size="3.2" fill="#808080">
<text x="61.3" y="62.6">10</text>
<text x="71.9" y="64.3">A0</text>
<text x="85.3" y="64.3">I/O1</text>
<text x="98.6" y="62.6">11</text>
<text x="175.6" y="62.6">10</text>
<text x="186.2" y="64.3">A0</text>
<text x="197.7" y="64.3">O0</text>
<text x="209" y="62.6">11</text>
<text x="63.1" y="66.4">9</text>
<text x="63.1" y="70.2">8</text>
<text x="71.9" y="68.1">A1</text>
<text x="71.9" y="71.9">A2</text>
<text x="85.3" y="68.1">I/O2</text>
<text x="85.3" y="71.9">I/O3</text>
<text x="98.6" y="66.4">12</text>
<text x="98.6" y="70.2">13</text>
<text x="177.4" y="70.2">8</text>
<text x="177.4" y="66.4">9</text>
<text x="186.2" y="71.9">A2</text>
<text x="186.2" y="68.1">A1</text>
<text x="197.7" y="68.1">O1</text>
<text x="197.7" y="71.9">O2</text>
<text x="209" y="66.4">12</text>
<text x="209" y="70.2">13</text>
<text x="63.1" y="74">7</text>
<text x="63.1" y="77.8">6</text>
<text x="71.9" y="75.7">A3</text>
<text x="85.3" y="75.7">I/O4</text>
<text x="98.6" y="74">15</text>
<text x="98.6" y="77.8">16</text>
<text x="177.4" y="77.8">6</text>
<text x="177.4" y="74">7</text>
<text x="186.2" y="75.7">A3</text>
<text x="197.7" y="75.7">O3</text>
<text x="209" y="74">15</text>
<text x="209" y="77.8">16</text>
<text x="63.1" y="81.6">5</text>
<text x="71.9" y="79.5">A4</text>
<text x="71.9" y="83.3">A5</text>
<text x="85.3" y="79.5">I/O5</text>
<text x="85.3" y="83.3">I/O6</text>
<text x="98.6" y="81.6">17</text>
<text x="177.4" y="81.6">5</text>
<text x="186.2" y="83.3">A5</text>
<text x="186.2" y="79.5">A4</text>
<text x="197.7" y="79.5">O4</text>
<text x="197.7" y="83.3">O5</text>
<text x="209" y="81.6">17</text>
<text x="63.1" y="85.4">4</text>
<text x="63.1" y="89.2">3</text>
<text x="71.9" y="87.1">A6</text>
<text x="85.3" y="87.1">I/O7</text>
<text x="98.6" y="85.4">18</text>
<text x="98.6" y="89.2">19</text>
<text x="177.4" y="89.2">3</text>
<text x="177.4" y="85.4">4</text>
<text x="186.2" y="87.1">A6</text>
<text x="197.7" y="87.1">O6</text>
<text x="209" y="85.4">18</text>
<text x="209" y="89.2">19</text>
<text x="61.3" y="93">25</text>
<text x="71.9" y="90.9">A7</text>
<text x="71.9" y="94.7">A8</text>
<text x="85.3" y="90.9">I/O8</text>
<text x="175.6" y="93">25</text>
<text x="186.2" y="90.9">A7</text>
<text x="186.2" y="94.7">A8</text>
<text x="197.7" y="90.9">O7</text>
<text x="61.3" y="96.9">24</text>
<text x="61.3" y="100.7">21</text>
<text x="71.9" y="98.5">A9</text>
<text x="86.7" y="98.5">NC</text>
<text x="98.6" y="96.9">1</text>
<text x="175.6" y="100.7">21</text>
<text x="175.6" y="96.9">24</text>
<text x="186.2" y="98.5">A9</text>
<text x="61.3" y="104.4">23</text>
<text x="71.9" y="102.3">A10</text>
<text x="71.9" y="106.1">A11</text>
<text x="175.6" y="104.4">23</text>
<text x="186.2" y="102.3">A10</text>
<text x="186.2" y="106.1">A11</text>
<text x="63.1" y="108.2">2</text>
<text x="71.9" y="109.9">A12</text>
<text x="84.4" y="113.7">VCC</text>
<text x="98.6" y="112.1">28</text>
<text x="177.4" y="108.2">2</text>
<text x="186.2" y="109.9">A12</text>
<text x="61.3" y="115.9">27</text>
<text x="61.3" y="119.7">22</text>
<text x="71.9" y="117.6">WE</text>
<text x="175.6" y="115.9">20</text>
<text x="175.6" y="119.7">22</text>
<text x="186.2" y="117.6">CE</text>
<text x="231.6" y="116.7" transform="rotate(-90 231.6 116.7)">28</text>
<text x="61.3" y="123.5">20</text>
<text x="71.9" y="121.4">OE</text>
<text x="71.9" y="125.2">CS1</text>
<text x="175.6" y="123.5">27</text>
<text x="186.2" y="121.4">OE</text>
<text x="186.2" y="125.2">PGM</text>
<text x="61.3" y="127.3">26</text>
<text x="71.9" y="129">CS2</text>
<text x="84.8" y="129">VSS</text>
<text x="98.6" y="127.3">14</text>
<text x="177.4" y="127.3">1</text>
<text x="186.2" y="129">VPP</text>
<text x="231.6" y="134.9" transform="rotate(-90 231.6 134.9)">14</text>
</g>
<g font-size="2.7" fill="#808080">
<text x="251.3" y="51.7">CS1A</text>
<text x="251.3" y="59.3">R/W</text>
<text x="251.3" y="55.5">CS1B</text>
<text x="235" y="120.3" transform="rotate(-90 235 120.3)">VCC</text>
<text x="235" y="132.4" transform="rotate(-90 235 132.4)">GND</text>
</g>
<text font-size="2.7" fill="#800000" x="10.4" y="70.1" transform="rotate(-90 10.4 70.1)">+</text>
</svg>
